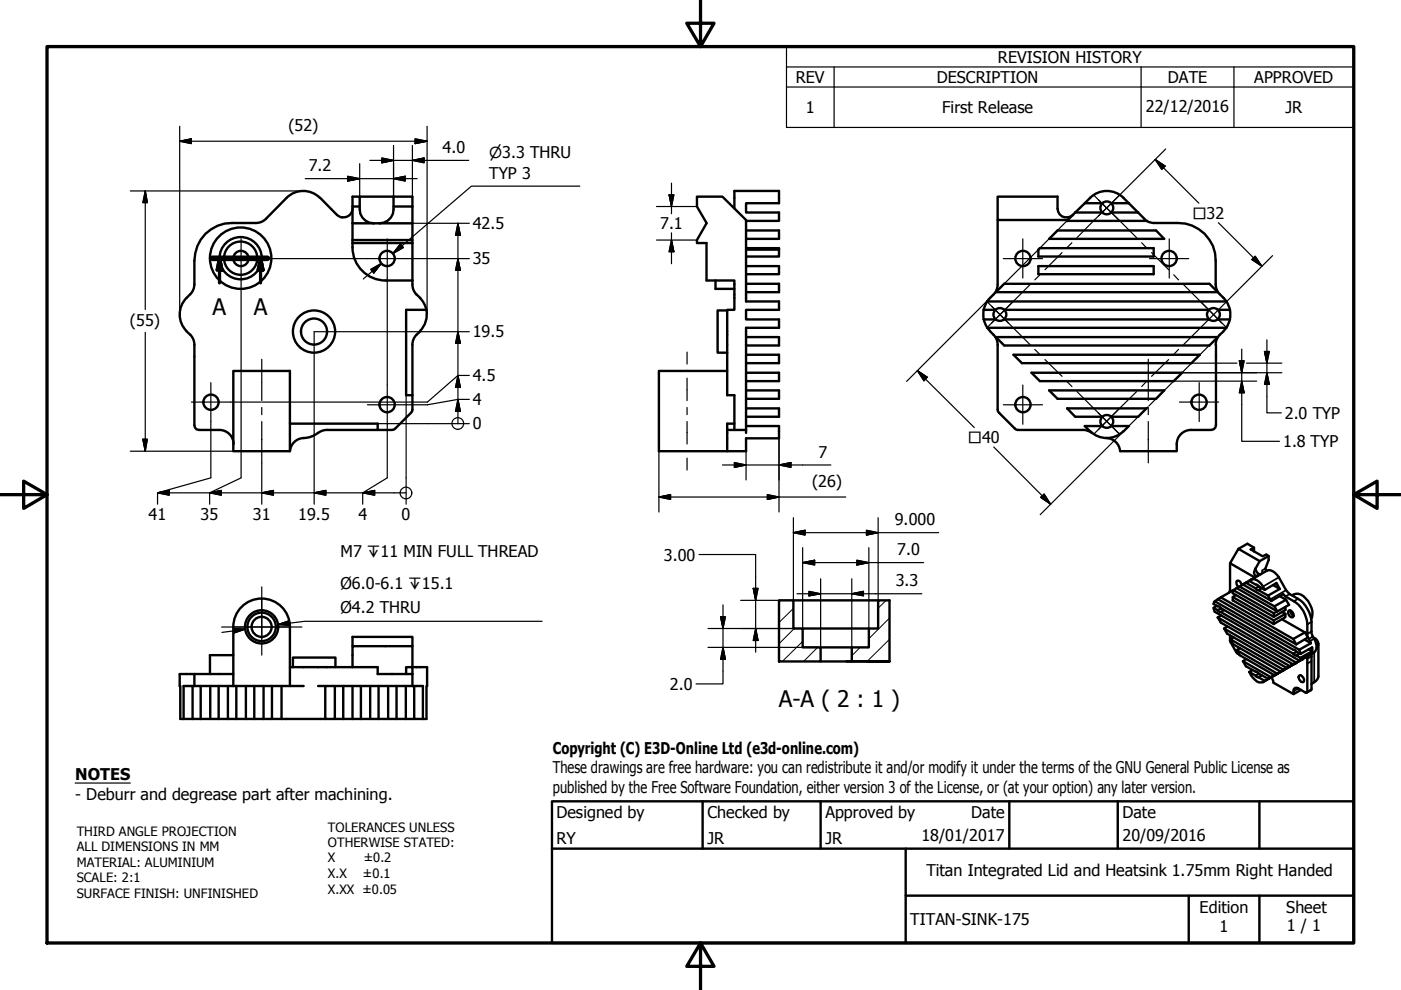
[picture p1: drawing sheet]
<svg xmlns="http://www.w3.org/2000/svg" width="297mm" height="210mm" viewBox="0 0 297 210" stroke-linecap="round" stroke-linejoin="round" font-family="sans-serif">
<!-- layer: Visible (ISO) -->
<g fill="none" stroke="#000" stroke-width=".51">
<path d="M54.2 47.3h-5a7.9 7.9 0 0 0-8 8v5M67.8 41.9a5 5 0 0 0-7 0l-4.8 4.8-.8 .4-.9 .2M67.9 41.9l3.5 3.7M71.5 45.6l1 .5M74.7 44.2a1.87 1.87 0 0 1-2.1 1.8M74.7 43.8v3.5M74.7 47.3v5.2a7 7 0 0 0 7.1 7h5.6M74.7 43.8h1.6M74.7 47.3h5.8M74.7 51.5h12.7M76.3 41.7h-1.6v2.1M83.4 41.7h4v5.6h-6.9"/>
<path d="M83.4 41.7h-7.1v2.1a3 3 0 0 0 2.9 3.5M83.4 41.7v2.1a3 3 0 0 1-2.9 3.5M83.4 43.8h4M87.4 47.3v3.6h-12.7M87.4 50.9v9.4l.2 1a3.8 3.8 0 0 0 1.5 1.9M151.7 59.5v1.7h4M155.7 44.2v-3.7h9.5v2.6h-7v2h7v1.7h-7M158.2 56.4h7v1.7h-7M158.2 52.6h7v.3M158.2 48.9h7v1.7h-7M158.2 52.9h7M165.2 52.9v1.5h-7"/>
<path d="M211.5 46.6v13.7l-.1 1a7.1 7.1 0 0 1-1.9 2.3l-.2 .3M220.2 52.9l.3-.3h24.1v1.8h-24.4zM220.2 56.4h24.4v1.7h-24.4zM222.4 50.6l1.8-1.7h20.9l1.7 1.7zM226.2 46.8h17M226.5 46.7l-.3 .2M227.5 45.6a1.95 1.95 0 0 1-2.1 .4 1.95 1.95 0 0 1-1.2-1.8v-2.5h-12.7v4.9h14.9M228 45.1l-1.6 1.5M228 45.1h5.7M230 43.1a5.7 5.7 0 0 1 5.1-2.6 5 5 0 0 1 3.1 1.4l4.4 4.5M233.7 43.1h-3.7l-2 2M235.6 45.1h5.7"/>
<path d="M235.6 43.1h3.7M242.6 46.4l.6 .5M243.2 46.9l1.1 .4h5.4a7.9 7.9 0 0 1 8 8v5M39.6 70.3a3.4 3.4 0 0 1 1.6 2.8M41.2 60.3l-.1 .9a4.2 4.2 0 0 1-1.5 2 5 5 0 0 0 0 7M41.2 73.1v17l.1 .5 .4 .4 .5 .2h4.3M49.5 78.6h12v17.1h-12zM87.4 73.1v14.1l-3.6 3.6-.7 .4h-13.8l-.8 .1-1.1 .5M89 63.2a5 5 0 0 1 0 7M89.1 70.3a3.4 3.4 0 0 0-1.7 2.8M90.4 65.7h-4.3v18.1h1.3M154.2 78.6h-14.5v17.1h14.5"/>
<path d="M154.2 65.8h-2.1v9h2.1M158.2 71.5h7v1.8h-7M158.2 75.2h7v1.8h-7M158.2 79h7v1.8h-7M158.2 60.2h7v1.7h-7M208.5 65.7h2.6M208.5 67.7h2.6M209.3 69.5h50.7M209.3 63.9h50.7M209.3 63.9a5 5 0 0 0 .6 6.3M209.9 70.3a3.5 3.5 0 0 1 1.6 2.8M211.1 71.5h47.1l-1.8 1.8h-43.5z"/>
<path d="M211.5 73.1l.1 14.1 3.5 3.6 .7 .4h13.8M212.9 65.7h43.4M212.9 60.2h43.5l1.8 1.7h-47.1zM212.9 67.7h43.4M214.9 75.2h39.5l-1.8 1.8h-35.9zM218.7 79h31.9l-1.7 1.8h-28.4zM256.4 65.7a1.37 1.37 0 0 0-.1 1.9 1.37 1.37 0 0 0 2 0 1.37 1.37 0 0 0-.1-1.9M256.4 65.7a1.37 1.37 0 0 1 1.8 0M257.7 60.3l.2 .9a7.3 7.3 0 0 0 1.9 2.4l.2 .3M257.8 73.1v17l-.1 .5-.4 .4-.5 .2h-4.3M258.2 65.7h2.6M258.2 67.7h2.6"/>
<path d="M259.4 70.3a3.4 3.4 0 0 0-1.7 2.8M260 63.9l.8 1.8M260.8 65.7a5 5 0 0 1-1.4 4.5M46.5 91.2a3 3 0 0 1 3 3M61.5 89.8h18.6v1.4M67.4 91.8l-.9 .6-1.6 .4a3.1 3.1 0 0 0-3.4 2.8M155.7 91.2v-7.4h-1.5v-18.1h1.5v-6.2h-5.9v-8h-2v-.6l2-3.6-2-3.5v-2.1h5.4l5 4.9v17.3h7v1.8h-7v2h7v1.8h-7v21.7M155.7 89.8h-1.5v1.4h1.5M155.7 91.2h2.5M158.2 90.3h7v2.6h-7v2.8h-4v-4.5M158.2 91.2v.6M158.2 86.6h7v1.8h-7"/>
<path d="M158.2 82.8h7v1.8h-7M222.4 82.8h24.4l-1.7 1.8h-20.9zM229.6 91.2l1.2 .2 .7 .4M231.1 91.4a5 5 0 0 0 7.1 0M233.7 88.4h-5.7l-1.7-1.8h16.8l-1.8 1.8h-5.7M233.7 90.3h-3.7l1.1 1.2M233.7 88.3a1.37 1.37 0 0 0 0 2 1.37 1.37 0 0 0 1.9 0 1.37 1.37 0 0 0 0-2M233.7 88.3a1.37 1.37 0 0 1 1.9 0M234.5 92.9a3 3 0 0 1 3 2.7M235.6 90.3h3.7l-1.1 1.2M249.5 94.1v1.6h-12M252.5 91.2a3 3 0 0 0-3 3"/>
<path d="M260.8 119.4v5.6M265.9 116.9v-.8l-.7 .4 2.5 1.5 .8-.4M269 118.7l-.8 1.9 .3 .4M49.5 132.9a6 6 0 0 1 6-6 6 6 0 0 1 6 6M49.5 138.9h-5v4M49.5 132.9v12.6M59 132.9a3.5 3.5 0 0 0-5.1-3.2 3.5 3.5 0 0 0-.6 6 3.5 3.5 0 0 0 5.6-2.1l.1-.7M61.5 132.9v8.5M74.7 137v-2h12.7v2h-12.7v4.4M87.4 137v4.4h3.2l-.2 11h-.7M165.2 127.3h3v6h2v4h3.8v2.9h-8.8zM168.2 127.3h18"/>
<path d="M170.2 133.3h14M174 137.3h6.6M257.3 128.1l1.3 .6 .2 .2 15.4 8.9 .4 .1 1.1 .8 2.5-1.4v.8M257.6 129.7l17.9 10.4 2.4-1.4M258 128.4l-.7 .5 .9 .5M258.2 129.4l.2 .2 .4 .2M258.2 130.9l.6 1.1 15.4 8.9 3.1-1.8M258.2 130.9l16.6 9.6M258.3 127l-.7 .5 17.9 10.3 2.4-1.4-1.3-.8M258.8 126.7l-.6 .3 16.6 9.6M258.9 128.9l-.7 .5M258.9 130.5l-.7 .4"/>
<path d="M259.5 129.3l-.7 .5 15.4 8.8M260.2 132.8l-.7 .5 14 8 2.5-1.4-3.1 1.7-12.7-7.3-.7-1M260.8 134.7l.1 1.4 1.3 2.3 .5 .3M260.9 135.5l.6 1.1 10 5.8 3.3-1.9M261.4 125.3l-2.6 1.4 15.4 8.8M261.4 126.6l8.7 4.9M261.5 125.1l-.1 .1v.6l8.7 5M261.6 135.2l-.7 .3 11.3 6.5 2.4-1.4M262.1 126.1l-.7 .5v.7l8.7 5M262.2 124.7l-.7 .4 8.6 4.9M262.2 137.8l.6 1.1 7.4 4.3 3.3-1.9M262.2 124.7l8.6 4.9 2.5-1.4-.6-1"/>
<path d="M262.8 124.4l-.6 .3M262.9 137.4l-.7 .4 8.6 5 2.5-1.4M263.3 124.1a.82 .82 0 0 0-1.1-.9 1.05 1.05 0 0 0 .4 1.2M264.2 139.7l-.7 .5 6 3.4 2.5-1.5M264.9 123.2l-.7 .3 2 1.2M264.9 123.2l1.7 .9 1.6 1M265.2 122.9l-.3 .3M266 122.5l-2.5 1.4 .7-.4M266.2 120.5a1.15 1.15 0 0 0 1.1 1.3M266.2 120.6l.9-1.6-4.5-2.6-1.8 3 5.3 3.1M266.2 124.7l.2 .3 .4 .1M266.8 122.1h-.5"/>
<path d="M266.9 124.3l-.7 .4M267.5 124.7l-.7 .4 2.1 1.2 2.4-1.4M267.8 124.4l.4 .7M268.9 126.3l.4 .8M269.9 124.1l1.4 .8-.7-1.3-2.4 1.5M270.1 131.5l2.4-1.4v.7l-2.4 1.5zM270.2 128.6l.6 1M270.8 129.6l-.7 .4v.8M271.1 122.4l1.6 2.7M271.3 126.4l1.4 .8M271.8 131.3l4.9 2.8M271.8 129.8l.7 .3"/>
<path d="M272.5 126.5a7 7 0 0 1 4.7 7.9M272.5 128.7v.6l-2.4 1.5M272.7 127.2l-2.5 1.4-7.4-4.2 .7-.5 6.1 3.5M273.2 129.4a.92 .92 0 0 1 .9 .5 .92 .92 0 0 1-.1 1 1.03 1.03 0 0 1-.8-1.5zM273.4 126a7.2 7.2 0 0 1 4.7 7.9M273.6 129.4a1.03 1.03 0 0 0 .7 1.1M273.9 129.7l.3 .4M274.2 138.6l.2 .2 .4 .2M274.2 135.5l.6 1.1M274.4 126a2.02 2.02 0 0 1 2.5 .9 4.2 4.2 0 0 1 1.1 4.4M274.9 138.2l-.7 .4M276.7 134.1l.6 1.1-2.5 1.4"/>
<path d="M276.7 134.1l-2.5 1.4M277.2 139.7v7l-.2 .2-.2-.1-1.5-.8M277.2 139l.1 .1M277.3 139.1l-2.5 1.4M277.5 135.5l.2 .4M277.5 137.6l.7 .5M277.7 138.8l-.2 .2M278.1 139.2v6.9l-.2 .2M278.2 138.1l-2.5 1.4-.9-.5 .7-.5M278.3 135l.3 .4M278.6 138.3l-.2 .2M40.8 145.5v6.9"/>
<path d="M41.2 145.5h23.2M41.2 142.9h-3.1l.1 9.5h19.5M41.2 142.9h8.3M41.2 142.9v2.6M41.2 145.5h-2.3v6.9M42.5 145.5v6.9M44.6 145.5v6.9M46.4 145.5v6.9M48.3 145.5v6.9M50.1 145.5v6.9M52.1 145.5v6.9M53.9 145.5v6.9"/>
<path d="M55.9 145.5v6.9M57.7 145.5v6.9h2M59.7 152.4h9.3M59.7 145.5v6.9M62.1 141.4v-2h9v2M67.4 145.5h20M69 145.5v6.9h2v-6.9M71 152.4h16.8M72.8 145.5v6.9M74.7 145.5v6.9M76.5 145.5v6.9M78.5 145.5v6.9"/>
<path d="M80.3 145.5v6.9M82.3 145.5v6.9M84.1 145.5v6.9M86 145.5v6.9M86.1 142.9v-1.5h1.3v1.5M87.4 142.9h-7.3v-1.5h-18.6v4.1M87.4 142.9v2.6M87.4 145.5h2.3v6.9M87.8 145.5v6.9h1.9M174 140.2h6.6v-2.9h3.6v-4h2v-6h2.4v12.9h-8M263.5 140.2l.7 1.1 2.4 1.2 .2 .3 2.1 1.1 3.3-1.9M264.9 142.5l.3 .7"/>
<path d="M265.6 142.1l-.7 .4 1.3 .7M266.2 143.2l.2 .3 .4 .1M266.9 142.8l-.7 .4M267.5 143.2l-.7 .4 1.4 .8 2.4-1.5-.3 .3M268.2 144.4l-.4 .2M269.5 143.6l-.6 .3M270 144.8l4.3 2.4v-.6M270.8 142.8l-.6 .4M275.4 143.3l.2-.1a1.03 1.03 0 0 1 .8 1.4 1.04 1.04 0 0 1-1-1.3zM275.8 146.3l-1.5 .9M278.6 144.6l-.5 .4"/>
<circle cx="51" cy="54.7" r="3.5"/>
<circle cx="51" cy="54.7" r="4.5"/>
<circle cx="51" cy="54.7" r="6.5"/>
<circle cx="51.1" cy="54.8" r="1.62"/>
<circle cx="82.1" cy="54.8" r="1.62"/>
<circle cx="216.9" cy="54.8" r="1.62"/>
<circle cx="234.7" cy="44.1" r="1.37"/>
<circle cx="247.9" cy="54.8" r="1.62"/>
<circle cx="66.6" cy="70.3" r="4.5"/>
<circle cx="66.6" cy="70.3" r="2.76"/>
<circle cx="212" cy="66.7" r="1.37"/>
<circle cx="44.7" cy="85.3" r="1.62"/>
<circle cx="82.1" cy="85.8" r="1.62"/>
<circle cx="216.9" cy="85.8" r="1.62"/>
<circle cx="254.2" cy="85.3" r="1.62"/>
<circle cx="55.5" cy="132.9" r="2.13"/>
<circle cx="55.5" cy="132.9" r="3"/>
</g>
<!-- layer: Visible Narrow (ISO) -->
<g fill="none" stroke="#000" stroke-width=".38">
<path d="M266.2 120.5v.1M267 121.7l-.7 .4M268.3 120.6l-.7 .3v.7M271.1 122.4l-3.3 2M272.7 125.1l-3.4 2M273.4 126l-.9 .5M275.2 127l-.9 .5M278.1 139.2l-.9 .5M278.1 133.9l-.9 .5M278.1 131.9l-.9 .5M278.3 135l-.8 .5M278.6 138.3l-1.1 .7"/>
<path d="M278.6 135.4l-.9 .5M278.6 138.3v6.3M186.6 140.2h2h-9.2h9.2M270.3 143.2l-2.5 1.4M275.1 146.1l-.8 .5M278.1 140.2l-.9 .5M278.1 146.1l-.9 .6"/>
</g>
<g fill="none" stroke="#000" stroke-width=".51">
<path d="M265.9 116.1l-1.4-.8-1.9 1.1M268.5 117.6l.5 .3M269 118.7v-.8l-1.9 1.1M257.3 128.9l.3 .8M257.6 127.5l-.3 .6M260.8 125l-.3 .6M266.2 120.6a1.08 1.08 0 0 0 .1 1.5M271.1 122.4a2.29 2.29 0 0 0-2.5-1.4l-3.4 1.9a2.25 2.25 0 0 1 2.6 1.5M272.5 126.5l-.5-.5-2.4 1.4-.3-.3M272.7 125.1l.7 .9M274.4 126l-.5 .2M275.5 137.8l.2 .9"/>
<path d="M275.7 139.5l-.2 .6M277.2 134.4v.4l.3 .7M277.5 139l-.3 .4v.3M277.7 135.9l.2 .5M277.9 138.7l-.2 .1M278.1 133.9l.2 1.1M278.4 138.5l-.3 .3v.4M278.4 135.2a1.3 1.3 0 0 1 .7 2.1M278.6 135.4a2.3 2.3 0 0 1 0 2.9M279.5 136.5v6.9a1.7 1.7 0 0 1-.9 1.2M265.2 143.2a3 3 0 0 0 2.2 1.5l.4-.1 2.5-1.4M269.6 143.6l.4 1.2"/>
<path d="M275.1 145.9v.2M275.3 146a.63 .63 0 0 0-1 .2v.4M277.9 146.3l-.8 .5"/>
</g>
<!-- layer: Visible (ISO) -->
<g fill="#000">
<circle cx="276" cy="139.9" r=".25"/>
<circle cx="270.6" cy="142.9" r=".25"/>
<circle cx="272" cy="142.1" r=".25"/>
<circle cx="273.3" cy="141.4" r=".25"/>
<circle cx="274.6" cy="140.6" r=".25"/>
</g>
<!-- layer: Section Line (ISO) -->
<path d="M45 54.8h11.7M46.5 54.8l.6 2.4h-1.1zM46.5 54.8v5.2M55.2 54.8l.6 2.4h-1.1zM55.2 54.8v5.2" fill="none" stroke="#000" stroke-width=".7"/>
<path d="M45 54.8h11.7" fill="none" stroke="#000" stroke-width="1.2"/>
<path d="M46.5 54.8l.6 2.4zM46.5 54.8l.6 2.4h-1.1zM55.2 54.8l.6 2.4zM55.2 54.8l.6 2.4h-1.1z" fill="#000" stroke="#000" stroke-width=".7"/>
<!-- layer: Border (ISO) -->
<path d="M148.5 -.1v10l-2.9-5h5.8l-2.9 5M10 9.9h277v190h-277zM0 104.9h10l-5-2.9v5.8l5-2.9M287 104.9l5 2.9v-5.8l-5 2.9h10M148.5 199.9l2.9 5h-5.8l2.9-5v10" fill="none" stroke="#000" stroke-width=".7"/>
<!-- layer: Hatch (ISO) -->
<path d="M165.4 127.3l-.2 .2M168.2 129l-3 3M168.4 133.3l-3.2 3.2M170.2 136l-4.3 4.2M173.4 137.3l-3 2.9M182.4 137.3l-1.8 1.7M187.9 127.3l-1.7 1.6M188.6 135.5l-4.8 4.7M188.6 131l-4.4 4.4M188.6 140.1l-.3 .1" fill="none" stroke="#000" stroke-width=".21"/>
<!-- layer: Title (ISO) -->
<path d="M117 169.9h170v30h-170zM117 179.9h170M149 169.9v10M174 169.9v10M192 179.9v20M214 169.9v10M237 169.9v10M267 169.9v10M192 189.9h95M252 189.9v10M267 189.9v10" fill="none" stroke="#000" stroke-width=".51"/>
<!-- layer: Centerline (ISO) -->
<g fill="none" stroke="#000" stroke-width=".25">
<path d="M220.5 58.3l-1.1 1M225.2 53.6l-3.6 3.6M227.3 51.5l-1.1 1M231.9 41.4l2.7 2.7M234.6 44.1l-6.3 6.3M234.6 44.1l6.4 6.3M237.4 41.4l-2.8 2.7M242.1 51.5l1 1M244.2 53.6l3.6 3.6M248.9 58.3l1 1M55.5 76.2v8.7M145.7 74.6v2.6"/>
<path d="M209.3 64l9.1 9.1M218.4 60.4l-9.1 9M219.4 74.1l1.1 1.1M221.6 76.2l3.6 3.6M243.5 76.2v8.7M247.8 76.2l-3.6 3.6M249.9 74.1l-1 1.1M251 60.4l9 9M260 64l-9 9.1M55.5 86.4v1.5M55.5 89.4v8.7M145.7 80.2v4.7"/>
<path d="M145.7 86.4v1.5M145.7 89.4v4.7M145.7 97.1v2.6M226.2 80.9l1.1 1.1M228.3 83l9.1 9M241 83l-9.1 9M243.1 80.9l-1 1.1M243.5 86.4v1.5M243.5 89.4v8.7"/>
</g>
<!-- layer: Center Mark (ISO) -->
<g fill="none" stroke="#000" stroke-width=".25">
<path d="M46.9 54.8h8.3M51.1 50.6v8.4M77.9 54.8h8.3M82.1 50.6v8.4M212.7 54.8h8.3M216.9 50.6v8.4M232.9 42.3l4.5 4.5M237.4 41.4l-4.5 4.4M243.7 54.8h8.3M247.9 50.6v8.4M210.2 64.9l3.6 3.6M214.8 64l-4.6 4.5"/>
<path d="M254.6 64l4.4 4.5M40.6 85.3h8.3M44.7 81.1v8.3M77.9 85.8h8.3M82.1 81.6v8.4M212.7 85.8h8.3M216.9 81.6v8.4M232.9 87.5l4.5 4.5M237.4 86.6l-4.5 4.5M250.1 85.3h8.3M254.3 81.1v8.3M47 132.9h17"/>
<path d="M49.5 132.9h12M55.5 124.4v11M55.5 126.9v12"/>
</g>
<!-- layer: Dimension (ISO) -->
<g fill="none" stroke="#000" stroke-width=".25">
<path d="M38.1 29.9l2.5-.5v1.1zM38.1 29.9h52.5M38.1 26.8v39.9M64.7 37.9h23.8M73.7 37.4l2.6 .5-2.6 .5zM76.3 34.7v7M78.4 34h21M81 33.5l2.4 .5-2.4 .5zM83.4 37.9l2.5-.5v1zM83.4 30.8v10.9M87.4 34l2.5-.5v1zM87.4 30.8v11.9"/>
<path d="M88 29.4l2.6 .5-2.6 .6zM90.6 26.8v39.9M122.9 39.5h-23l-16.6 14.3 1.9-1.7M142.4 38.8v6.5M244.9 33.8l2.1 1.4-.7 .7zM244.9 33.8l9.3 9.3M247.1 31.6l-9.7 9.8M27.6 40.5h36.7M30.8 40.5l.4 2.5h-.9zM30.8 40.5v25.1M51.1 59v42.3l-6.7 3.2v2.4M55.2 54.8h22.7"/>
<path d="M78.6 57.1l2.2-1.2-1.6 2zM80.8 55.9l-3.8 3.3M82.1 59v22.6M84.9 51.7l.6 .8-2.2 1.3zM86.2 54.8h13.3M87.4 47.3h12.1M97.1 54.8l.5 2.5h-1zM97.1 47.3l.5 2.6h-1zM97.1 47.3v42.5M139.2 50.9h8.6M139.2 43.8h8.6M141.9 41.3h1l-.5 2.5z"/>
<path d="M142.4 50.9l.5 2.5h-1zM142.4 49.4v6.5M216.8 56.3l-24.6 24.6M218.2 54.9l-1.2 1.2M228 45.1l-9.6 9.6M258.3 47.2l9.2 9.2M266.1 54.3l1.4 2.1-2.1-1.4zM269.8 54.2l-9.8 9.8M30.8 70.5v25.2M86.1 74.7v11M97.1 79.6l.5 2.5h-1zM97.1 70.3l.5 2.5h-1z"/>
<path d="M99.5 70.3h-32.9v36.6M99.5 79.6h-2.4l-6.5 5.7h-8.4M194.5 78.6l2.1 1.4-.7 .7zM194.5 78.6l12.1 12M250.6 79h21.2M252.6 77h9.7M258.6 71l-15 15.1M262.8 76.5h1l-.5 2.5zM263.3 74v19.6h8M264.3 77h7.5M268.1 74.5h1l-.5 2.5zM268.6 79l.5 2.5h-1z"/>
<path d="M268.6 72v15.5h3.1M27.6 95.7h21.9M30.3 93.1h.9l-.4 2.6zM44.7 89.4v11.9l-11.3 3.2v2.4M48.9 85.3h6.5M55.5 98.1v8.8M55.6 85.3h26.4M80.1 89.8h1.9M82.1 90v11.3l-5.2 3.2v2.4M82.2 89.8h17.3M86.1 85.9v21M97.1 84.7l.5 2.5h-1z"/>
<path d="M99.5 84.7h-2.4l-6.5 1.1h-4.4M139.7 95.7v12.9M153.2 98.6h22.9M155.7 98.1l2.5 .5-2.5 .5zM158.2 95.7v6.1M165.2 98.6l2.5-.5v1zM165.2 92.9v15.7M210.7 94.8l12.1 12.1M243.4 86.3l-22.9 22.8M248.9 80.8h17.5M263.3 80.8l.5 2.5h-1zM33.4 104.5l2.5-.5v1z"/>
<path d="M33.4 104.5h52.7M44.4 104.5l2.5-.5v1zM55.5 104.5l2.5-.5v1zM66.6 104.5l2.5-.5v1zM76.9 104.5l2.5-.5v1zM139.7 105.4l2.5-.5v1zM139.7 105.4h39.6M148.2 117.6h12v20.7M162.7 104.9l2.5 .5-2.5 .5zM168.2 112.9l2.5-.5v1zM168.2 112.9h30.8M168.2 109.8v17.5h-11.2"/>
<path d="M170.2 119.3l2.5-.5v1zM170.2 119.3h25.6M170.2 116.1v17.2h-20.1M181.7 118.8l2.5 .5-2.5 .5zM183.7 112.4l2.5 .5-2.5 .5zM184.2 116.1v17.2M186.2 109.8v17.5M220.7 105.4l.7-.7 1.4 2.2zM49.5 133.3l2.5 .1-2.4 .8zM52 133.4l-4.9 .7M58.9 132.4l2.4-.8 .2 1zM114.9 131.7h-50.3l-5.7 .7 2.6-.3"/>
<path d="M152.8 130.8h1l-.5 2.5zM153.3 137.3l.5 2.5h-1zM153.3 128.2v16.8h-5.7M159.7 124.7h1l-.5 2.6zM160.2 133.3l.5 2.5h-1zM169 125.9h26.5M171.5 125.4l2.5 .5-2.5 .4zM174 122.7v14.6h-23.9M180.6 125.9l2.5-.5v.9zM180.6 122.7v14.6"/>
<circle cx="97.1" cy="89.8" r="1.24"/>
<circle cx="86.1" cy="104.5" r="1.24"/>
</g>
<g fill="#000" stroke="#000" stroke-width=".25">
<path d="M38.1 29.9l2.5-.5zM38.1 29.9l2.5-.5v1.1zM73.7 38.4l2.6-.5zM73.7 37.4l2.6 .5-2.6 .5zM81 34.5l2.4-.5zM81 33.5l2.4 .5-2.4 .5zM83.4 37.9l2.5-.5zM83.4 37.9l2.5-.5v1zM88 30.5l2.6-.6zM88 29.4l2.6 .5-2.6 .6zM87.4 34l2.5-.5zM87.4 34l2.5-.5v1z"/>
<path d="M244.9 33.8l2.1 1.4zM244.9 33.8l2.1 1.4-.7 .7zM30.8 40.5l.4 2.5zM30.8 40.5l.4 2.5h-.9zM80.8 55.9l-1.6 2zM78.6 57.1l2.2-1.2-1.6 2zM84.9 51.7l-1.6 2.1zM84.9 51.7l.6 .8-2.2 1.3zM97.1 54.8l.5 2.5zM97.1 54.8l.5 2.5h-1zM97.1 47.3l.5 2.6zM97.1 47.3l.5 2.6h-1z"/>
<path d="M141.9 41.3l.5 2.5zM141.9 41.3h1l-.5 2.5zM142.4 50.9l.5 2.5zM142.4 50.9l.5 2.5h-1zM265.4 55l2.1 1.4zM266.1 54.3l1.4 2.1-2.1-1.4zM97.1 70.3l.5 2.5zM97.1 70.3l.5 2.5h-1zM194.5 78.6l2.1 1.4zM194.5 78.6l2.1 1.4-.7 .7zM262.8 76.5l.5 2.5zM262.8 76.5h1l-.5 2.5z"/>
<path d="M268.1 74.5l.5 2.5zM268.1 74.5h1l-.5 2.5zM30.3 93.1l.5 2.6zM30.3 93.1h.9l-.4 2.6zM97.1 84.7l.5 2.5zM97.1 84.7l.5 2.5h-1zM97.1 79.6l.5 2.5zM97.1 79.6l.5 2.5h-1zM155.7 99.1l2.5-.5zM155.7 98.1l2.5 .5-2.5 .5zM165.2 98.6l2.5-.5zM165.2 98.6l2.5-.5v1z"/>
<path d="M263.3 80.8l.5 2.5zM263.3 80.8l.5 2.5h-1zM268.6 79l.5 2.5zM268.6 79l.5 2.5h-1zM33.4 104.5l2.5-.5zM33.4 104.5l2.5-.5v1zM44.4 104.5l2.5-.5zM44.4 104.5l2.5-.5v1zM55.5 104.5l2.5-.5zM55.5 104.5l2.5-.5v1zM66.6 104.5l2.5-.5zM66.6 104.5l2.5-.5v1z"/>
<path d="M76.9 104.5l2.5-.5zM76.9 104.5l2.5-.5v1zM139.7 105.4l2.5-.5zM139.7 105.4l2.5-.5v1zM162.7 105.9l2.5-.5zM162.7 104.9l2.5 .5-2.5 .5zM168.2 112.9l2.5-.5zM168.2 112.9l2.5-.5v1zM170.2 119.3l2.5-.5zM170.2 119.3l2.5-.5v1zM181.7 119.8l2.5-.5zM181.7 118.8l2.5 .5-2.5 .5z"/>
<path d="M183.7 113.4l2.5-.5zM183.7 112.4l2.5 .5-2.5 .5zM220.7 105.4l2.1 1.5zM220.7 105.4l.7-.7 1.4 2.2zM49.6 134.2l2.4-.8zM49.5 133.3l2.5 .1-2.4 .8zM58.9 132.4l2.4-.8zM58.9 132.4l2.4-.8 .2 1zM152.8 130.8l.5 2.5zM152.8 130.8h1l-.5 2.5zM153.3 137.3l.5 2.5zM153.3 137.3l.5 2.5h-1z"/>
<path d="M159.7 124.7l.5 2.6zM159.7 124.7h1l-.5 2.6zM160.2 133.3l.5 2.5zM160.2 133.3l.5 2.5h-1zM171.5 126.3l2.5-.4zM171.5 125.4l2.5 .5-2.5 .4zM180.6 125.9l2.5-.5zM180.6 125.9l2.5-.5v.9z"/>
</g>
<!-- layer: Symbol (ISO) -->
<path d="M166.8 14.2v-4.3h120.2v4.3M166.8 18.5h120.2M176.8 14.2v12.8M241.9 14.2v12.8M261.6 14.2v12.8M287 14.2h-120.2v4.3M287 14.2v12.8h-120.2v-8.5M15.9 166h11.7" fill="none" stroke="#000" stroke-width=".25"/>
<g font-size="4.8">
<text x="45.1" y="66.8">A</text>
<text x="53.8" y="66.8">A</text>
<text x="165.1" y="149.9">A-A ( 2 : 1 )</text>
</g>
<g font-size="3.4">
<text x="168.7" y="17.6">REV</text>
<text x="198.6" y="17.6">DESCRIPTION</text>
<text x="211.6" y="13.3">REVISION HISTORY</text>
<text x="247.6" y="17.6">DATE</text>
<text x="265.9" y="17.6">APPROVED</text>
<text x="170.9" y="24">1</text>
<text x="243" y="23.8">22/12/2016</text>
<text x="272.5" y="24">JR</text>
<text x="61.2" y="27.7">(52)</text>
<text x="199.8" y="24">First Release</text>
<text x="93.9" y="32.4">4.0</text>
<text x="65.5" y="36.4">7.2</text>
<text x="103.7" y="37.9">TYP 3</text>
<text x="100.3" y="48.6">42.5</text>
<text x="140" y="48.6">7.1</text>
<text x="100.3" y="56">35</text>
<text x="27.6" y="69.1">(55)</text>
<text x="100.3" y="71.5">19.5</text>
<text x="100.3" y="80.9">4.5</text>
<text x="100.3" y="86">4</text>
<text x="272.4" y="88.8">2.0 TYP</text>
<text x="100.3" y="91">0</text>
<text x="272" y="94.8">1.8 TYP</text>
<text x="173.5" y="97.1">7</text>
<text x="172.2" y="103.2">(26)</text>
<text x="31.5" y="110.2">41</text>
<text x="42.5" y="110.2">35</text>
<text x="53.6" y="110.2">31</text>
<text x="63.2" y="110.2">19.5</text>
<text x="76" y="110.2">4</text>
<text x="85.2" y="110.2">0</text>
<text x="189.7" y="111.4">9.000</text>
<text x="72.2" y="118.1">M7 ↧11 MIN FULL THREAD</text>
<text x="140.8" y="118.8">3.00</text>
<text x="190.2" y="117.7">7.0</text>
<text x="72.2" y="124.9">Ø6.0-6.1 ↧15.1</text>
<text x="189.9" y="124.3">3.3</text>
<text x="72.2" y="130">Ø4.2 THRU</text>
<text x="142" y="146.2">2.0</text>
<text x="117.2" y="159.8">Copyright (C) E3D-Online Ltd (e3d-online.com)</text>
<text x="15.9" y="165.5">NOTES</text>
<text x="117.2" y="163.9">These drawings are free hardware: you can redistribute it and/or modify it under the terms of the GNU General Public License as</text>
<text x="15.9" y="169.6">- Deburr and degrease part after machining.</text>
<text x="117.2" y="168.1">published by the Free Software Foundation, either version 3 of the License, or (at your option) any later version.</text>
<text x="118" y="173.5">Designed by</text>
<text x="150" y="173.5">Checked by</text>
<text x="175" y="173.5">Approved by</text>
<text x="205.9" y="173.4">Date</text>
<text x="238" y="173.4">Date</text>
<text x="118" y="178.9">RY</text>
<text x="150" y="178.9">JR</text>
<text x="175" y="178.9">JR</text>
<text x="195.4" y="178.3">18/01/2017</text>
<text x="238" y="178.3">20/09/2016</text>
<text x="196.4" y="185.8">Titan Integrated Lid and Heatsink 1.75mm Right Handed</text>
<text x="193" y="196.1">TITAN-SINK-175</text>
<text x="254.3" y="193.5">Edition</text>
<text x="258.6" y="197.6">1</text>
<text x="272.7" y="193.5">Sheet</text>
<text x="272.9" y="197.5">1 / 1</text>
</g>
<g font-size="3.2">
<text x="103.7" y="33.4">⌀3.3 THRU</text>
<text x="252.9" y="46.4">□32</text>
<text x="205.3" y="94">□40</text>
</g>
<g font-size="2.7">
<text x="16.3" y="177.2">THIRD ANGLE PROJECTION</text>
<text x="69.5" y="176.3">TOLERANCES UNLESS</text>
<text x="69.5" y="179.5">OTHERWISE STATED:</text>
<text x="16.3" y="180.5">ALL DIMENSIONS IN MM</text>
<text x="16.3" y="183.8">MATERIAL: ALUMINIUM</text>
<text x="69.5" y="182.9">X</text>
<text x="77.2" y="182.9">±0.2</text>
<text x="16.3" y="187.1">SCALE: 2:1</text>
<text x="16.3" y="190.4">SURFACE FINISH: UNFINISHED</text>
<text x="69.5" y="186.2">X.X</text>
<text x="69.5" y="189.5">X.XX ±0.05</text>
<text x="77" y="186.2">±0.1</text>
</g>
</svg>
